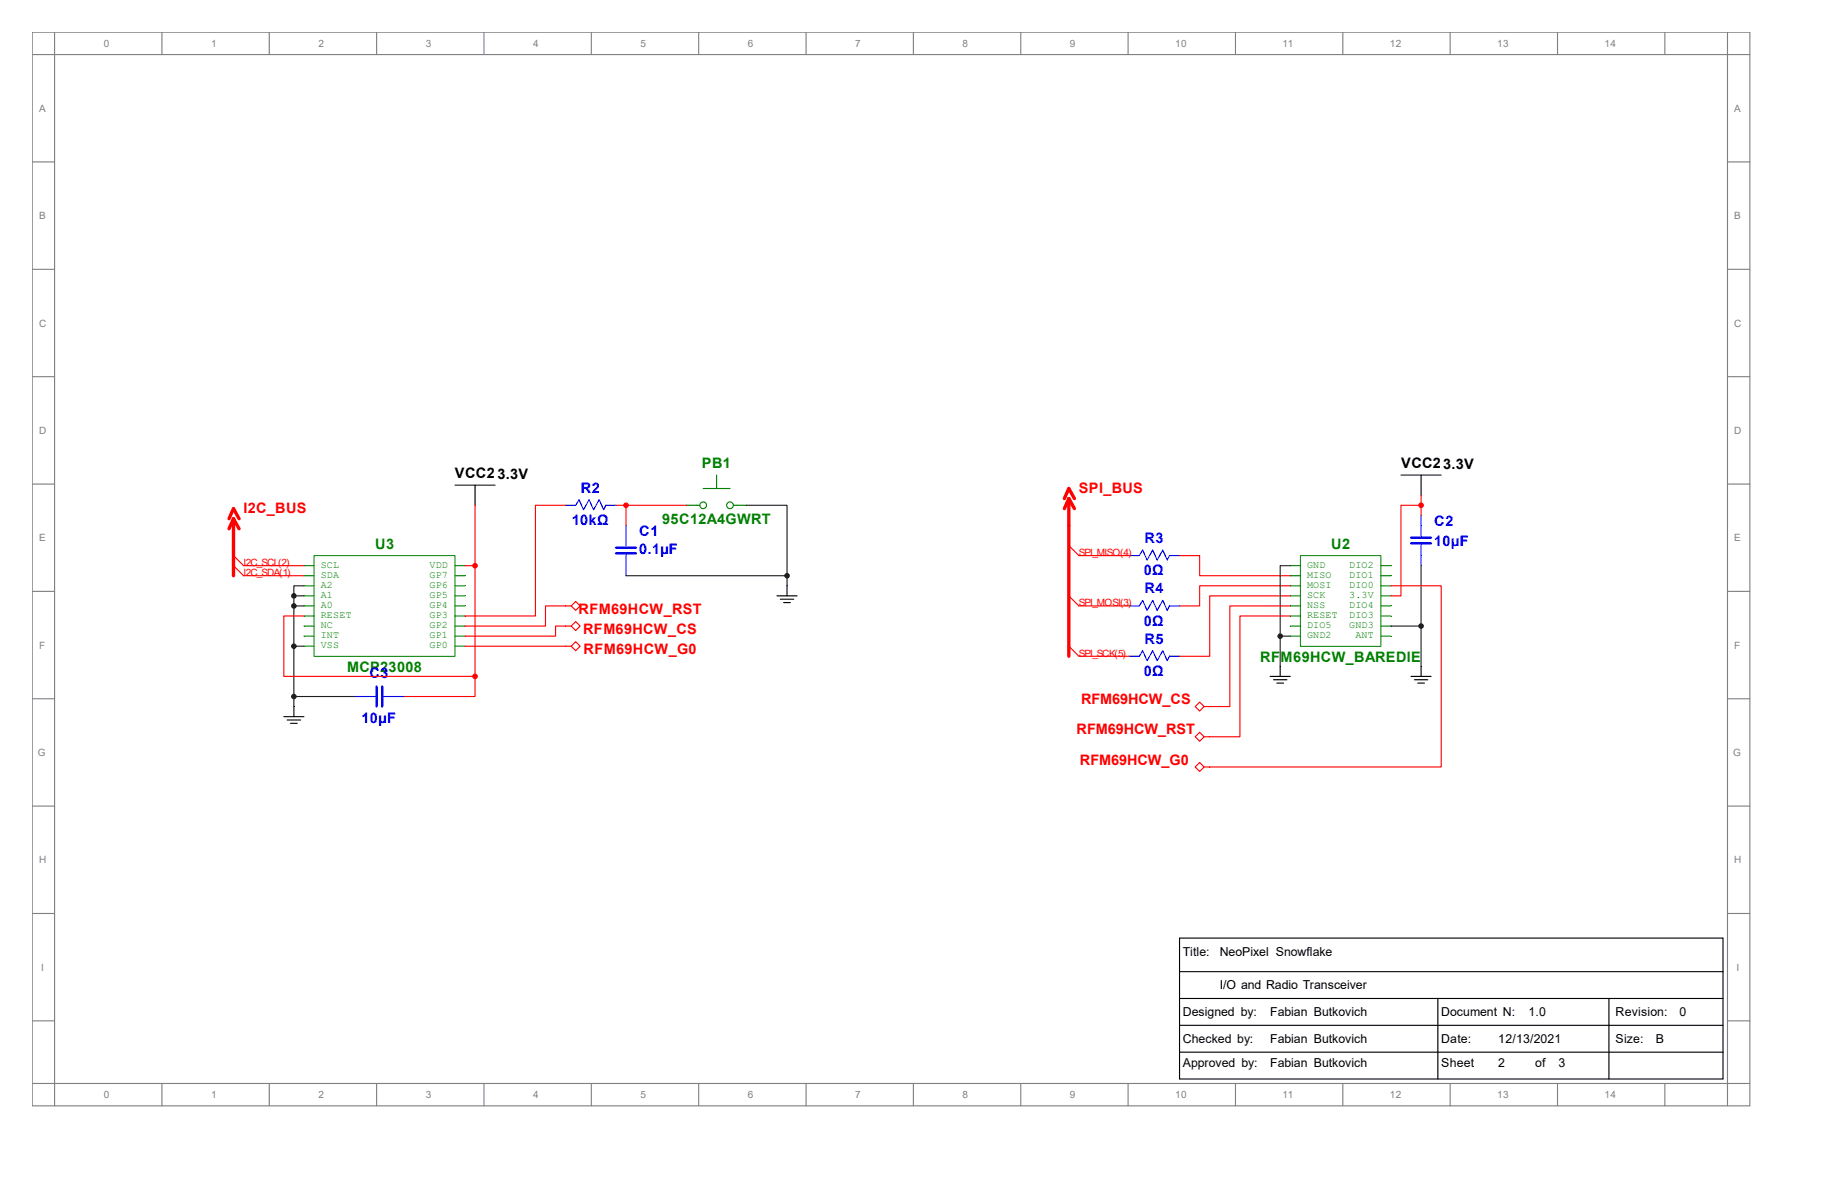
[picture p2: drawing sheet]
<svg xmlns="http://www.w3.org/2000/svg" width="432mm" height="279mm" viewBox="0 0 432 279" stroke-linecap="round" stroke-linejoin="round" font-family="sans-serif">
<g fill="none" stroke="#808080" stroke-width=".26">
<path d="M7.6 7.6h406.4v254h-406.4zM7.6 12.9h406.4M12.9 7.6v254M38.3 7.6v5.3M63.7 7.6v5.3M89.1 7.6v5.3M114.5 7.6v5.3M139.9 7.6v5.3M165.3 7.6v5.3M190.7 7.6v5.3M216.1 7.6v5.3M241.5 7.6v5.3"/>
<path d="M266.9 7.6v5.3M292.3 7.6v5.3M317.7 7.6v5.3M343.1 7.6v5.3M368.5 7.6v5.3M393.9 7.6v5.3M408.7 7.6v254M7.6 38.3h5.3M408.7 38.3h5.3M7.6 63.7h5.3M408.7 63.7h5.3M7.6 89.1h5.3"/>
<path d="M408.7 89.1h5.3M7.6 114.5h5.3M408.7 114.5h5.3M7.6 139.9h5.3M408.7 139.9h5.3M7.6 165.3h5.3M408.7 165.3h5.3M7.6 190.7h5.3M408.7 190.7h5.3M7.6 216.1h5.3M408.7 216.1h5.3M7.6 241.5h5.3"/>
<path d="M7.6 256.3h406.4M38.3 256.3v5.3M63.7 256.3v5.3M89.1 256.3v5.3M114.5 256.3v5.3M139.9 256.3v5.3M165.3 256.3v5.3M190.7 256.3v5.3M216.1 256.3v5.3M241.5 256.3v5.3M266.9 256.3v5.3M292.3 256.3v5.3"/>
<path d="M317.7 256.3v5.3M343.1 256.3v5.3M368.5 256.3v5.3M393.9 256.3v5.3M408.7 241.5h5.3"/>
</g>
<path d="M279.1 221.9h128.6v33.4h-128.6zM279.1 229.9h128.6M279.1 236.2h128.6M340.2 236.2v19.1M380.7 236.2v19.1M279.1 242.6h128.6M279.1 248.9h128.6" fill="none" stroke="#000" stroke-width=".26"/>
<g fill="none" stroke="#008000" stroke-width=".26">
<path d="M164.8 119.5h.8M166.4 115.6h6.3M169.5 112.4v3.2M173.5 119.5h.8"/>
<circle cx="166.4" cy="119.5" r=".79"/>
<circle cx="172.7" cy="119.5" r=".79"/>
</g>
<path d="M174.3 119.5h2.4" fill="none" stroke="#008000" stroke-width=".26"/>
<path d="M162.4 119.5h2.4" fill="none" stroke="#008000" stroke-width=".26"/>
<path d="M136.2 119.5l.8-1.3 1.1 2.4 1.3-2.4 1 2.4 1.4-2.4 1 2.4 .6-1.1" fill="none" stroke="#00f" stroke-width=".26"/>
<path d="M143.4 119.5h2.3" fill="none" stroke="#00f" stroke-width=".26"/>
<path d="M133.8 119.5h2.4M148.1 126.7v2.6M148.1 131.2v2.6" fill="none" stroke="#00f" stroke-width=".26"/>
<path d="M145.7 129.6h4.8M145.7 130.9h4.8" fill="none" stroke="#00f" stroke-width=".53"/>
<path d="M148.1 133.8v2.4" fill="none" stroke="#00f" stroke-width=".26"/>
<path d="M148.1 124.3v2.4" fill="none" stroke="#00f" stroke-width=".26"/>
<circle cx="148.1" cy="119.5" r=".53" fill="#f00" stroke="#f00" stroke-width=".26"/>
<path d="M186.2 138.6v2.4M183.8 141h4.8M184.6 141.8h3.2M185.4 142.6h1.6" fill="none" stroke="#000" stroke-width=".26"/>
<circle cx="186.2" cy="136.2" r=".53" fill="#1e1e1e" stroke="#1e1e1e" stroke-width=".26"/>
<path d="M74.3 131.4h33.4v23.9h-33.4z" fill="none" stroke="#008000" stroke-width=".24"/>
<path d="M71.9 133.8h2.4" fill="none" stroke="#008000" stroke-width=".26"/>
<path d="M71.9 136.2h2.4" fill="none" stroke="#008000" stroke-width=".26"/>
<path d="M71.9 138.6h2.4" fill="none" stroke="#008000" stroke-width=".26"/>
<path d="M71.9 141h2.4" fill="none" stroke="#008000" stroke-width=".26"/>
<path d="M71.9 143.4h2.4" fill="none" stroke="#008000" stroke-width=".26"/>
<path d="M71.9 145.7h2.4" fill="none" stroke="#008000" stroke-width=".26"/>
<path d="M71.9 148.1h2.4" fill="none" stroke="#008000" stroke-width=".26"/>
<path d="M71.9 150.5h2.4" fill="none" stroke="#008000" stroke-width=".26"/>
<path d="M71.9 152.9h2.4" fill="none" stroke="#008000" stroke-width=".26"/>
<path d="M107.6 152.9h2.4" fill="none" stroke="#008000" stroke-width=".26"/>
<path d="M107.6 150.5h2.4" fill="none" stroke="#008000" stroke-width=".26"/>
<path d="M107.6 148.1h2.4" fill="none" stroke="#008000" stroke-width=".26"/>
<path d="M107.6 145.7h2.4" fill="none" stroke="#008000" stroke-width=".26"/>
<path d="M107.6 143.4h2.4" fill="none" stroke="#008000" stroke-width=".26"/>
<path d="M107.6 141h2.4" fill="none" stroke="#008000" stroke-width=".26"/>
<path d="M107.6 138.6h2.4" fill="none" stroke="#008000" stroke-width=".26"/>
<path d="M107.6 136.2h2.4" fill="none" stroke="#008000" stroke-width=".26"/>
<path d="M107.6 133.8h2.4" fill="none" stroke="#008000" stroke-width=".26"/>
<path d="M145.7 119.5h16.7M148.1 119.5v4.8" fill="none" stroke="#f00" stroke-width=".26"/>
<path d="M176.7 119.5h9.5v16.7M148.1 136.2h38.1M186.2 136.2v2.4" fill="none" stroke="#1e1e1e" stroke-width=".26"/>
<path d="M307.7 131.4h19v21.5h-19z" fill="none" stroke="#008000" stroke-width=".24"/>
<path d="M305.3 133.8h2.4" fill="none" stroke="#008000" stroke-width=".26"/>
<path d="M305.3 136.2h2.4" fill="none" stroke="#008000" stroke-width=".26"/>
<path d="M305.3 138.6h2.4" fill="none" stroke="#008000" stroke-width=".26"/>
<path d="M305.3 141h2.4" fill="none" stroke="#008000" stroke-width=".26"/>
<path d="M305.3 143.4h2.4" fill="none" stroke="#008000" stroke-width=".26"/>
<path d="M305.3 145.7h2.4" fill="none" stroke="#008000" stroke-width=".26"/>
<path d="M305.3 148.1h2.4" fill="none" stroke="#008000" stroke-width=".26"/>
<path d="M305.3 150.5h2.4" fill="none" stroke="#008000" stroke-width=".26"/>
<path d="M326.7 150.5h2.4" fill="none" stroke="#008000" stroke-width=".26"/>
<path d="M326.7 148.1h2.4" fill="none" stroke="#008000" stroke-width=".26"/>
<path d="M326.7 145.7h2.4" fill="none" stroke="#008000" stroke-width=".26"/>
<path d="M326.7 143.4h2.4" fill="none" stroke="#008000" stroke-width=".26"/>
<path d="M326.7 141h2.4" fill="none" stroke="#008000" stroke-width=".26"/>
<path d="M326.7 138.6h2.4" fill="none" stroke="#008000" stroke-width=".26"/>
<path d="M326.7 136.2h2.4" fill="none" stroke="#008000" stroke-width=".26"/>
<path d="M326.7 133.8h2.4" fill="none" stroke="#008000" stroke-width=".26"/>
<path d="M269.6 131.4l.8-1.3 1 2.4 1.3-2.4 1.1 2.4 1.3-2.4 1.1 2.4 .5-1.1" fill="none" stroke="#00f" stroke-width=".26"/>
<path d="M276.7 131.4h2.4" fill="none" stroke="#00f" stroke-width=".26"/>
<path d="M267.2 131.4h2.4M269.6 143.4l.8-1.4 1 2.4 1.3-2.4 1.1 2.4 1.3-2.4 1.1 2.4 .5-1" fill="none" stroke="#00f" stroke-width=".26"/>
<path d="M276.7 143.4h2.4" fill="none" stroke="#00f" stroke-width=".26"/>
<path d="M267.2 143.4h2.4M269.6 155.3l.8-1.4 1 2.4 1.3-2.4 1.1 2.4 1.3-2.4 1.1 2.4 .5-1" fill="none" stroke="#00f" stroke-width=".26"/>
<path d="M276.7 155.3h2.4" fill="none" stroke="#00f" stroke-width=".26"/>
<path d="M336.2 124.3v2.6M336.2 128.8v2.6M267.2 155.3h2.4" fill="none" stroke="#00f" stroke-width=".26"/>
<path d="M333.9 127.2h4.7M333.9 128.5h4.7" fill="none" stroke="#00f" stroke-width=".53"/>
<path d="M336.2 131.4v2.4" fill="none" stroke="#00f" stroke-width=".26"/>
<path d="M336.2 121.9v2.4" fill="none" stroke="#00f" stroke-width=".26"/>
<path d="M336.2 112.4v4.8M302.9 157.6v2.4M336.2 157.6v2.4M300.5 160h4.8M301.3 160.8h3.2M302.1 161.6h1.6M333.9 160h4.7M334.6 160.8h3.2M335.4 161.6h1.6" fill="none" stroke="#000" stroke-width=".26"/>
<g fill="#1e1e1e" stroke="#1e1e1e" stroke-width=".26">
<circle cx="336.2" cy="148.1" r=".53"/>
<circle cx="302.9" cy="150.5" r=".53"/>
</g>
<path d="M252.9 124.3v31" fill="none" stroke="#f00" stroke-width=".79"/>
<path d="M331.5 112.4h9.5" fill="none" stroke="#000" stroke-width=".24"/>
<circle cx="336.2" cy="119.5" r=".53" fill="#f00" stroke="#f00" stroke-width=".26"/>
<path d="M283.8 166.1l1.1 1.1-1.1 1-1-1z" fill="none" stroke="#f00" stroke-width=".26"/>
<path d="M284.9 167.2h1.3M283.8 180.4l1.1 1.1-1.1 1-1-1z" fill="none" stroke="#f00" stroke-width=".26"/>
<path d="M283.8 173.2l1.1 1.1-1.1 1.1-1-1.1zM284.9 181.5h1.3" fill="none" stroke="#f00" stroke-width=".26"/>
<path d="M336.2 119.5h-4.7v21.5h-2.4M336.2 117.2v4.7M279.1 131.4h4.7v4.8h21.5M305.3 138.6h-21.5v4.8h-4.7M329.1 138.6h11.9v42.9h-54.8M135.1 148.1l1.1-1 1.1 1-1.1 1.1zM305.3 141h-19.1v14.3h-7.1M305.3 143.4h-14.3v23.8h-4.8M305.3 145.7h-11.9v28.6h-8.5" fill="none" stroke="#f00" stroke-width=".26"/>
<path d="M305.3 133.8h-2.4v16.7M336.2 133.8v23.8M302.9 150.5v7.1M302.9 150.5h2.4M329.1 148.1h7.1" fill="none" stroke="#1e1e1e" stroke-width=".26"/>
<path d="M133.8 148.1h1.3M135.1 152.9l1.1-1.1 1.1 1.1-1.1 1z" fill="none" stroke="#f00" stroke-width=".26"/>
<path d="M133.8 152.9h1.3M135.1 143.4l1.1-1.1 1.1 1.1-1.1 1z" fill="none" stroke="#f00" stroke-width=".26"/>
<path d="M133.8 119.5h-7.1v26.2h-16.7M110 152.9h23.8M133.8 148.1h-2.4v2.4h-21.4M135.1 143.4h-6v4.7h-19.1" fill="none" stroke="#f00" stroke-width=".26"/>
<path d="M89.1 162.4v4.8M90.4 162.4v4.8" fill="none" stroke="#00f" stroke-width=".53"/>
<path d="M86.2 164.8h2.6M90.7 164.8h2.6" fill="none" stroke="#00f" stroke-width=".26"/>
<path d="M83.8 164.8h2.4" fill="none" stroke="#00f" stroke-width=".26"/>
<path d="M93.3 164.8h2.4" fill="none" stroke="#00f" stroke-width=".26"/>
<path d="M112.4 114.8v4.7M67.2 169.5h4.7M67.9 170.3h3.2M68.7 171.1h1.6M69.5 167.2v2.3" fill="none" stroke="#000" stroke-width=".26"/>
<circle cx="69.5" cy="164.8" r=".53" fill="#1e1e1e" stroke="#1e1e1e" stroke-width=".26"/>
<path d="M83.8 164.8h-14.3v2.4" fill="none" stroke="#1e1e1e" stroke-width=".26"/>
<path d="M107.6 114.8h9.6" fill="none" stroke="#000" stroke-width=".24"/>
<circle cx="112.4" cy="133.8" r=".53" fill="#f00" stroke="#f00" stroke-width=".26"/>
<path d="M112.4 119.5v14.3h-2.4" fill="none" stroke="#f00" stroke-width=".26"/>
<path d="M54.2 122.7l1-2.4 1.4 2.4M54.2 125.1l1-2.4 1.4 2.4M55.2 129.1v7.1" fill="none" stroke="#f00" stroke-width=".79"/>
<path d="M251.8 118l1.1-2.4 1.3 2.4M55.2 122.7v6.4M251.8 120.3l1.1-2.3 1.3 2.3" fill="none" stroke="#f00" stroke-width=".79"/>
<path d="M55.2 133.8l2.4 2.4h14.3M55.2 131.4l2.4 2.4h14.3" fill="none" stroke="#f00" stroke-width=".26"/>
<path d="M252.9 118v6.3" fill="none" stroke="#f00" stroke-width=".79"/>
<g fill="#1e1e1e" stroke="#1e1e1e" stroke-width=".26">
<circle cx="69.5" cy="152.9" r=".53"/>
<circle cx="69.5" cy="143.4" r=".53"/>
<circle cx="69.5" cy="141" r=".53"/>
</g>
<path d="M71.9 138.6h-2.4v2.4M69.5 141v23.8M69.5 152.9h2.4M69.5 143.4h2.4M69.5 141h2.4" fill="none" stroke="#1e1e1e" stroke-width=".26"/>
<circle cx="112.4" cy="160" r=".53" fill="#f00" stroke="#f00" stroke-width=".26"/>
<path d="M112.4 133.8v26.2M252.9 129.1l2.4 2.3h11.9M71.9 145.7h-4.7v14.3h45.2M252.9 152.9l2.4 2.4h11.9M252.9 141l2.4 2.4h11.9M112.4 160v4.8h-16.7" fill="none" stroke="#f00" stroke-width=".26"/>
<g font-size="3.4">
<text x="107.7" y="113.2">VCC2</text>
<text x="117.7" y="113.4">3.3V</text>
<text x="331.5" y="110.7">VCC23.3V</text>
</g>
<g font-size="3.4" fill="#008000">
<text x="166.1" y="110.7">PB1</text>
<text x="156.6" y="124">95C12A4GWRT</text>
<text x="88.7" y="129.8">U3</text>
<text x="315" y="129.8">U2</text>
<text x="82.1" y="158.9">MCP23008</text>
<text x="298.2" y="156.5">RFM69HCW_BAREDIE</text>
</g>
<g font-size="3.4" fill="#00f">
<text x="137.4" y="116.6">R2</text>
<text x="135.3" y="124.2">10kΩ</text>
<text x="339.3" y="124.5">C2</text>
<text x="151.3" y="126.9">C1</text>
<text x="151.3" y="131.1">0.1µF</text>
<text x="270.8" y="128.5">R3</text>
<text x="339.3" y="129.3">10µF</text>
<text x="270.6" y="136.1">0Ω</text>
<text x="270.8" y="140.4">R4</text>
<text x="270.6" y="148.1">0Ω</text>
<text x="270.8" y="152.3">R5</text>
<text x="87.4" y="160.5">C3</text>
<text x="270.6" y="160">0Ω</text>
<text x="85.6" y="171.1">10µF</text>
</g>
<g font-size="3.4" fill="#f00">
<text x="255.3" y="116.6">SPI_BUS</text>
<text x="57.6" y="121.3">I2C_BUS</text>
<text x="136.9" y="145.2">RFM69HCW_RST</text>
<text x="138" y="149.9">RFM69HCW_CS</text>
<text x="138.1" y="154.7">RFM69HCW_G0</text>
<text x="255.8" y="166.6">RFM69HCW_CS</text>
<text x="254.7" y="173.7">RFM69HCW_RST</text>
<text x="255.5" y="180.9">RFM69HCW_G0</text>
</g>
<g font-size="2.9">
<text x="279.9" y="226.1">Title:</text>
<text x="288.6" y="226.1">NeoPixel Snowflake</text>
<text x="288.6" y="234.1">I/O and Radio Transceiver</text>
<text x="279.9" y="240.4">Designed by:</text>
<text x="300.5" y="240.4">Fabian Butkovich</text>
<text x="341" y="240.4">Document N:</text>
<text x="361.7" y="240.4">1.0</text>
<text x="382.3" y="240.4">Revision:</text>
<text x="397.3" y="240.4">0</text>
<text x="279.9" y="246.8">Checked by:</text>
<text x="300.5" y="246.8">Fabian Butkovich</text>
<text x="341" y="246.8">Date:</text>
<text x="354.5" y="246.8">12/13/2021</text>
<text x="382.3" y="246.8">Size:</text>
<text x="391.8" y="246.8">B</text>
<text x="279.9" y="252.3">Approved by:</text>
<text x="300.5" y="252.3">Fabian Butkovich</text>
<text x="341" y="252.3">Sheet</text>
<text x="354.5" y="252.3">2</text>
<text x="363.2" y="252.3">of</text>
<text x="368.8" y="252.3">3</text>
</g>
<g font-size="2.4" fill="#808080">
<text x="24.6" y="11.1">0</text>
<text x="50" y="11.1">1</text>
<text x="75.4" y="11.1">2</text>
<text x="100.8" y="11.1">3</text>
<text x="126.2" y="11.1">4</text>
<text x="151.6" y="11.1">5</text>
<text x="177" y="11.1">6</text>
<text x="202.4" y="11.1">7</text>
<text x="227.8" y="11.1">8</text>
<text x="253.2" y="11.1">9</text>
<text x="278" y="11.1">10</text>
<text x="303.4" y="11.1">11</text>
<text x="328.8" y="11.1">12</text>
<text x="354.2" y="11.1">13</text>
<text x="379.6" y="11.1">14</text>
<text x="9.2" y="26.5">A</text>
<text x="410.3" y="26.5">A</text>
<text x="9.2" y="51.9">B</text>
<text x="410.3" y="51.9">B</text>
<text x="9.2" y="77.3">C</text>
<text x="410.3" y="77.3">C</text>
<text x="9.2" y="102.7">D</text>
<text x="410.3" y="102.7">D</text>
<text x="9.2" y="128.1">E</text>
<text x="410.3" y="128.1">E</text>
<text x="9.2" y="153.5">F</text>
<text x="410.3" y="153.5">F</text>
<text x="8.9" y="178.9">G</text>
<text x="410" y="178.9">G</text>
<text x="9.2" y="204.3">H</text>
<text x="410.3" y="204.3">H</text>
<text x="9.7" y="229.7">I</text>
<text x="410.8" y="229.7">I</text>
<text x="24.6" y="259.8">0</text>
<text x="50" y="259.8">1</text>
<text x="75.4" y="259.8">2</text>
<text x="100.8" y="259.8">3</text>
<text x="126.2" y="259.8">4</text>
<text x="151.6" y="259.8">5</text>
<text x="177" y="259.8">6</text>
<text x="202.4" y="259.8">7</text>
<text x="227.8" y="259.8">8</text>
<text x="253.2" y="259.8">9</text>
<text x="278" y="259.8">10</text>
<text x="303.4" y="259.8">11</text>
<text x="328.8" y="259.8">12</text>
<text x="354.2" y="259.8">13</text>
<text x="379.6" y="259.8">14</text>
</g>
<g font-size="2.4" fill="#f00">
<text x="255.3" y="131.5">SPI_MISO( 4)</text>
<text x="57.6" y="136.3">I2C_SDA( 1)</text>
<text x="57.6" y="133.9">I2C_SCL( 2)</text>
<text x="255.3" y="143.4">SPI_MOSI( 3)</text>
<text x="255.3" y="155.4">SPI_SCK( 5)</text>
</g>
<g font-size="2.4" fill="#008000">
<text x="75.9" y="134.3">SCL</text>
<text x="75.9" y="136.7">SDA</text>
<text x="101.6" y="136.7">GP7</text>
<text x="101.6" y="134.3">VDD</text>
<text x="309.2" y="134.3">GND</text>
<text x="309.2" y="136.7">MISO</text>
<text x="319.2" y="136.7">DIO1</text>
<text x="319.2" y="134.3">DIO2</text>
<text x="75.9" y="139.1">A2</text>
<text x="75.9" y="141.5">A1</text>
<text x="75.9" y="143.8">A0</text>
<text x="101.6" y="143.8">GP4</text>
<text x="101.6" y="141.5">GP5</text>
<text x="101.6" y="139.1">GP6</text>
<text x="309.2" y="139.1">MOSI</text>
<text x="309.2" y="141.5">SCK</text>
<text x="309.2" y="143.8">NSS</text>
<text x="319.2" y="143.8">DIO4</text>
<text x="319.2" y="141.5">3.3V</text>
<text x="319.2" y="139.1">DIO0</text>
<text x="75.9" y="146.2">RESET</text>
<text x="75.9" y="148.6">NC</text>
<text x="101.6" y="148.6">GP2</text>
<text x="101.6" y="146.2">GP3</text>
<text x="309.2" y="146.2">RESET</text>
<text x="309.2" y="148.6">DIO5</text>
<text x="319.2" y="148.6">GND3</text>
<text x="319.2" y="146.2">DIO3</text>
<text x="75.9" y="151">INT</text>
<text x="75.9" y="153.4">VSS</text>
<text x="101.6" y="153.4">GP0</text>
<text x="101.6" y="151">GP1</text>
<text x="309.2" y="151">GND2</text>
<text x="320.7" y="151">ANT</text>
</g>
</svg>
